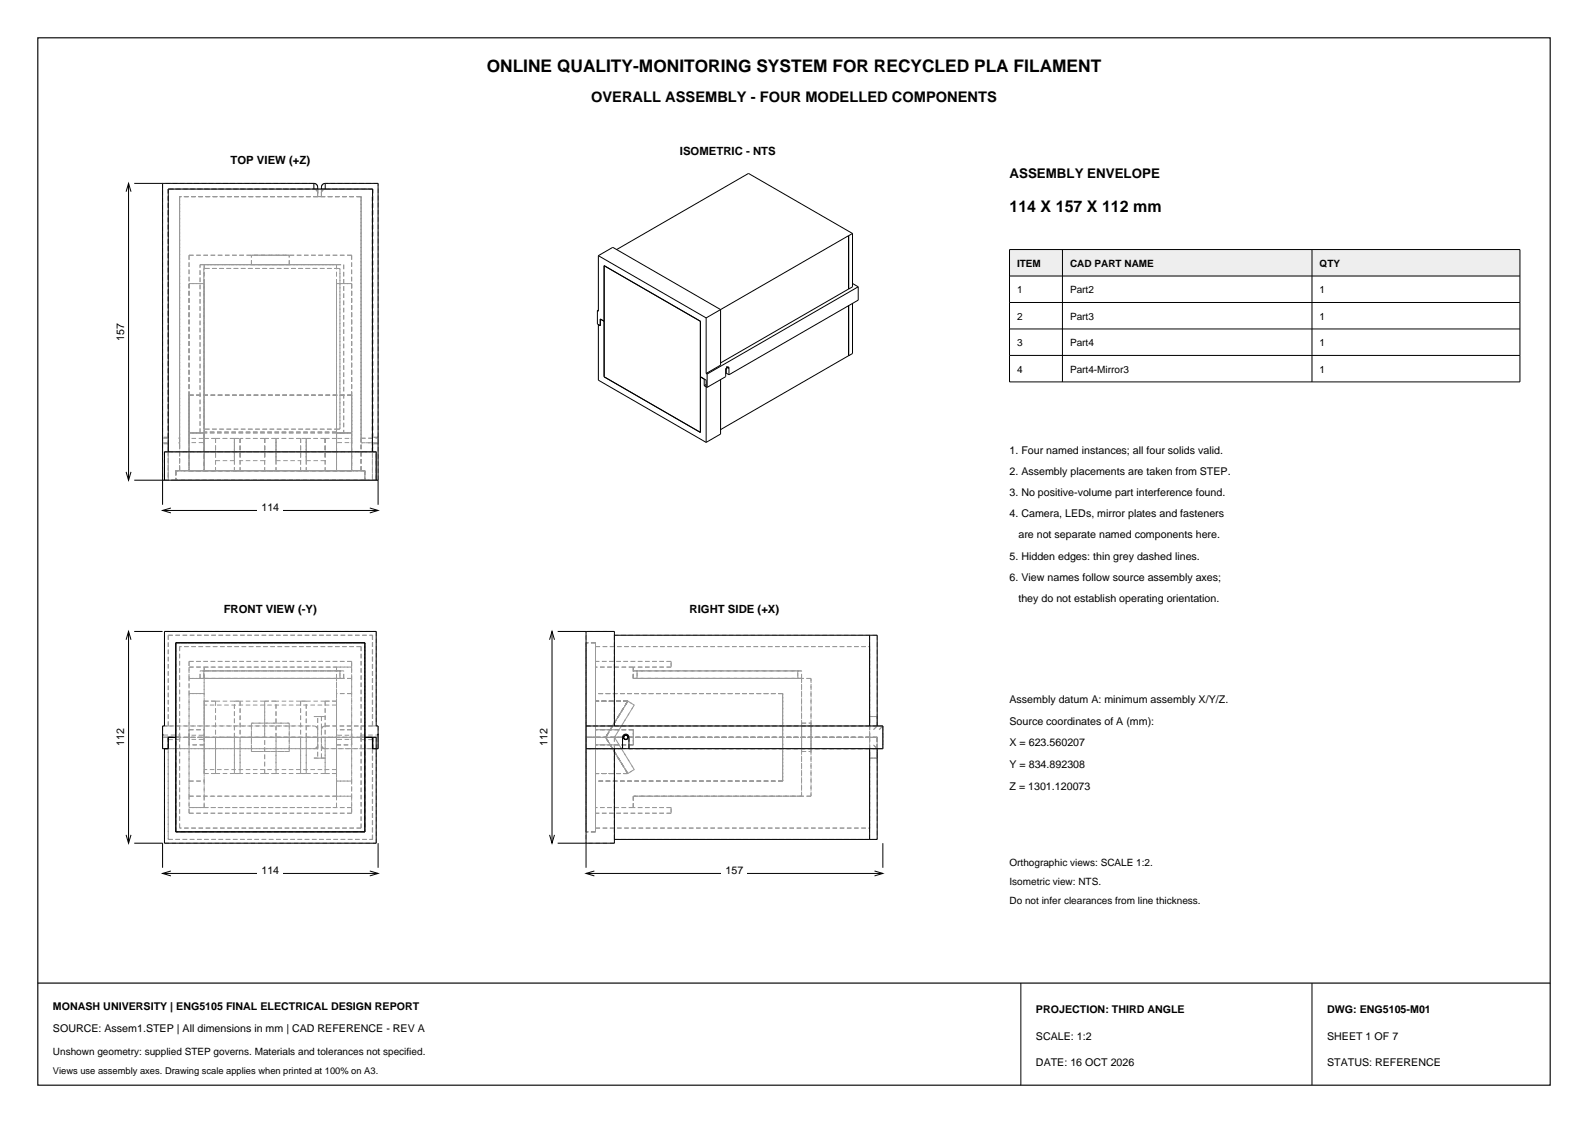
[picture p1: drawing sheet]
<svg xmlns="http://www.w3.org/2000/svg" width="420mm" height="297mm" viewBox="0 0 420 297" stroke-linecap="round" stroke-linejoin="round" font-family="sans-serif">
<path d="M10 10h400v277h-400zM10 260h400" fill="none" stroke="#000" stroke-width=".3"/>
<g fill="none" stroke="#000" stroke-width=".26">
<path d="M83 48.5l.9 .5 .1 1M83 48.5h-40v85M83 48.5v1.5M86 48.5l-.8 .5-.2 1M86 48.5h14v85M86 48.5v1.5M98.5 52h.1M44.5 119.5v-69.5h54v69.5M43 127h57M43 135h57M43.5 127v-7.5h56v7.5M45.2 134.4l-2.2 .6 2.2 .6"/>
<path d="M97.8 134.4l2.2 .6-2.2 .6M270 260v27M347 260v27"/>
</g>
<g fill="none" stroke="#92999f" stroke-width=".26" stroke-dasharray="1.2 .7" stroke-linecap="butt">
<path d="M43 48.5v67.2M44.5 50h38.5M44.5 50h39.5M44.5 50v65.7M44.5 50v69.5M44.5 50h54M47.5 52v63.7M83 50h3M83 48.5h-40M83 48.5a1 1 0 0 1 1 1M83 50l.7 .3 .3 .7M84 50v2"/>
<path d="M84 52h-36.5M84 52h1M84 50v1M84 52v-1M84 49.5v.5M84 51a1 1 0 0 0-1-1M84 50h-39.5M84 50h-1M85 52v-2M85 50h13.6M85 52v-1M85 51v-1"/>
<path d="M85 49.5v.5M85 49.5a1 1 0 0 1 1-1M85 51l.3-.7 .7-.3M86 50h12.5M86 50a1 1 0 0 0-1 1M86 50h-1M95.5 52h-10.5M95.5 52h-48M98.5 52v67.5M98.5 52v-2M98.5 50v2M98.5 50h-13.5"/>
<path d="M98.6 50v65.7M98.6 50h-13.6M100 48.5h-14M50 67.5v47M50 67.5h43M50 75h4M50 75v49.5M52.9 70h38M53.9 71.2v42.1M53.9 71.2l.3-.2M54 70h35M54 70v44.5"/>
<path d="M54 75v49.5M54 75h-4M54.2 71h35.5M66.5 70h10M66.5 67.5h10M66.5 70v-2.5M76.5 70h-10M76.5 67.5h-10M76.5 70v-2.5M89 70h-35M89 75h4M89 75v49.5"/>
<path d="M89 70v44.5M89.7 71h-35.5M89.7 71l.2 .2M89.9 71.2v42.1M90.9 70v44.5M93 75v49.5M93 75h-4M93 67.5h-43M93 67.5v47M43 117.3v9.7M43 117.3l.2-.2M43 115.7v1.6"/>
<path d="M43.2 115.9h1.1M43.2 115.9l-.2-.2M43.5 119.5h56M43.5 119.5v7.5M44.3 117.1l.2 .2M44.3 117.1h-1.1M44.5 115.7l-.2 .2M44.5 117.3h-1.5M44.5 117.3v9.7M44.5 119.5h-1M44.5 119.5h54M44.5 119.5v-69.5"/>
<path d="M44.5 115.7h-1.5M44.5 115.7v-65.7M44.5 119.5v7.5M44.5 117.3v-.2M44.5 115.9v1.2M44.5 115.9v-.2M47.2 117.1l.3 .2M47.5 115.7l-.3 .2M47.5 117.3v-.8M47.5 117.3v7.2M47.5 116.5v-.8M50 116.5v-.8"/>
<path d="M50 115.7v.8M50 114.5h4M50 104.5h43M50 104.5v10M50 114.5v10M50 116.5v.8M50 117.3v-.8M50 104.5v20M50.2 116l-.2-.3M50.2 117l-.2 .3M52.9 114.5v-44.5M53.7 116l.3-.3"/>
<path d="M53.7 117h-3.5M53.7 116h-3.5M53.7 117l.3 .3M53.9 113.3v-42.1M54 116.5v-.8M54 115.7v.8M54 114.5h-4M54 114.5v10M54 116.5v.8M54 117.3v-.8M54 114.5v3.8M54 119.5v-1.2"/>
<path d="M54 118.3v6.2M54 114.3v1.7M54 116v8.5M54 118.3v-4M54 116h3M54.2 113.5h35.5M54.2 113.5l-.3-.2M57 116v5.8M57 116v8.5M62 116h-5M62 116h1.5M62 116v8.5"/>
<path d="M63.5 116v5.8M63.5 116v8.5M70 116v5.8M70 116h-6.5M70 116v8.5M73 116h-3M73 116v8.5M79.5 116h-6.5M79.5 116v5.8M79.5 116v8.5M81 116h-1.5M81 116v8.5"/>
<path d="M86 116h-5M86 116v8.5M86 116v5.8M89 116.5v-.8M89 115.7v.8M89 114.5h4M89 114.5v10M89 114.3h-35M89 119.5h-35M89 118.3v1.2M89 114.3v4M89 116v-1.7"/>
<path d="M89 116h-3M89 116v8.5M89 114.5v3.8M89 116.5v.8M89 117.3v-.8M89.2 116l-.2-.3M89.2 117h3.6M89.2 116h3.6M89.2 117l-.2 .3M89.7 113.5h-35.5M89.9 113.3v-42.1M89.9 113.3l-.2 .2"/>
<path d="M90.9 114.5h-38M92.8 116l.2-.3M92.8 117l.2 .3M93 116.5v-.8M93 115.7v.8M93 114.5h-4M93 104.5v10M93 114.5v10M93 116.5v.8M93 117.3v-.8M93 104.5v20M93 104.5h-43"/>
<path d="M95.5 115.9h4.2M95.5 115.9v-63.9M95.5 115.9v1.2M95.5 115.9h3M98.5 119.5h1M98.5 119.5v7.5M98.5 119.5v-2.4M98.5 119.5v-67.5M98.5 117.1h-3M98.5 117.1v-1.2M98.5 115.9v-65.9M98.6 117.3v2.2"/>
<path d="M98.6 119.5v-2.2M98.6 119.5h.9M98.6 115.7v-65.7M99.5 119.5h-.9M99.5 119.5h-1M99.5 119.5v7.5M99.7 117.1h-4.2M99.7 117.1l.3 .2M100 117.3h-1.4M100 115.7h-1.4M100 115.7l-.3 .2M100 115.7v-67.2"/>
<path d="M100 117.3v-1.6M43 127h1.5M43.5 127v-7.5M43.5 127h56M44.5 127v-9.7M44.5 127h-1M46.5 124.5h50M46.5 124.5v2.5M46.5 127h50M46.5 127h-2M47.5 124.5h-1M47.5 124.5v-72.5"/>
<path d="M50 124.5h4M54 124.5h35M54 124.5h-4M57 124.5h-3M62 121.8v-5.8M62 121.8h-5M63.5 124.5h-1.5M70 121.8h-6.5M73 124.5h-3M73 121.8v-5.8M73 121.8h6.5M79.5 124.5h1.5"/>
<path d="M81 121.8v-5.8M81 121.8h5M86 124.5h3M89 124.5h4M89 124.5v-6.2M93 124.5h-4M93 124.5h-43M95.5 124.5v-7.4M95.5 124.5h-48M95.5 124.5v-72.5M96.5 124.5h-50M96.5 124.5v2.5"/>
<path d="M96.5 127h-50M96.5 127v-2.5M96.5 124.5h-1M98.5 127h-2M98.5 127h1M98.5 127v-7.5M99.5 127h.5M99.5 127v-7.5M99.5 127h-3M100 127v-9.7"/>
</g>
<path d="M68.1 132.2h6.8v3.7h-6.8z" fill-rule="evenodd" fill="#fff"/>
<path d="M33.3 50.7l.7-2.2 .6 2.2M34 48.5v78.5M35.5 48.5h7.5M33.3 124.8l.7 2.2 .6-2.2M35.5 127h7.5" fill="none" stroke="#000" stroke-width=".26"/>
<path d="M29.6 84.7h3.6v6.1h-3.6z" fill-rule="evenodd" fill="#fff"/>
<g fill="none" stroke="#92999f" stroke-width=".26" stroke-dasharray="1.2 .7" stroke-linecap="butt">
<path d="M43.5 167h56M44.5 168h54M46.5 170h50M46.5 170v25M47.5 171v24M50 174.9v8.5M50 179.4h43M50 176.4h4M50 176.4h43M50 174.9v1.5M50 179.4v-3M52.9 179.4v-2"/>
<path d="M52.9 177.4h38M52.9 179.4h38M53.7 179.4h.5M53.7 177.4h.5M53.7 177.4l.2 .3M53.9 179.2v-1.5M53.9 177.7v1.5M53.9 179.2l-.2 .2M54 179.4h35M54 179.4v31.2M54 176.4h35M54 179.4h-4"/>
<path d="M54 176.4v3M54.2 179.4h-.5M54.2 179.4h35.5M54.2 177.4h-.5M54.2 177.4h35.5M89 176.4h4M89 179.4v-3M89.7 179.4h.5M89.7 179.4h-35.5M89.7 177.4h.5M89.7 177.4h-35.5M89.9 177.7v1.5"/>
<path d="M89.9 179.2v-1.5M89.9 177.7l.3-.3M90.2 179.4h-.5M90.2 177.4h-.5M90.2 179.4l-.3-.2M90.9 179.4v-2M90.9 177.4h-38M90.9 179.4h-38M93 174.9h-43M93 174.9v8.5M93 179.4h-4M93 179.4v31.2"/>
<path d="M93 176.4v3M93 176.4v-1.5M95.5 171h-48M96.5 170v50M96.5 170h-50M98.5 168v24M99.5 167v25M43 195h.2M43 192h40M43 192v6M43 195v-.8M43 194.2v.8"/>
<path d="M43 198v-3M43 195v3M43.2 195h1.1M43.2 195h-.2M43.2 194.4h4M43.5 192v-25M43.5 198v25M44.3 195h.2M44.3 194.8l.2 .2M44.3 195h-1.1M44.5 195h-.2M44.5 195h3"/>
<path d="M44.5 195l-.2-.2M44.5 198h-1.5M44.5 195v3M44.5 192v-24M44.5 192h-1M44.5 192h38.5M44.5 195h-1.5M44.5 195h39.5M44.5 198v-3M44.5 198h-1M44.5 198v24M44.5 195v.2"/>
<path d="M44.5 195.2v.4M44.5 195.6v-.4M44.5 195.2v-.2M44.5 195v27M44.5 195.6h2.7M47.2 194.4l.3-.2M47.2 194.8l.3 .2M47.2 195.6l.3 .3M47.2 195.2l.3-.2M47.5 195h-3M47.5 195l-.3-.2M47.5 195l-.3 .2"/>
<path d="M47.5 195v-.8M47.5 195h-1M47.5 194.2v.8M47.5 195.9v-.9M47.5 195v.9M50 195.8v-1.6M50 183.4h4M50 193h4M50 197v-4M50 194.2v1.6M50 183.4v23.2M50.2 194.5l-.2-.3"/>
<path d="M50.2 195.6l-.2 .2M53.7 195.6l.3 .2M53.7 194.5l.3-.3M53.7 194.5h-3.5M53.7 195.6h-3.5M54 194.2v1.6M54 183.4v-7M54 185.4v7.6M54 197h-4M54 183.4h-4M54 195.8v-1.6M54 195v-2"/>
<path d="M54 195v2M54 193v4M54 197v6.5M54 186.5v-1.1M54 193v-6.5M54 185.4h3M57 185.4h-3M57 185.4v19.2M57 185.4v9.6M62 195v9.6M62 195h-5M62 195v-9.6"/>
<path d="M62 185.4h-5M62 185.4h1.5M63.5 185.4h-1.5M63.5 185.4v19.2M63.5 185.4v9.6M66.5 198.8h10M66.5 191.2v7.6M66.5 191.2h10M66.5 198.8v-7.6M70 195h-6.5M70 185.4v9.6M70 185.4h-6.5"/>
<path d="M73 185.4h-3M73 195v9.6M73 195v-9.6M73 195h6.5M76.5 198.8v-7.6M76.5 191.2h-10M76.5 198.8h-10M76.5 191.2v7.6M79.5 185.4h1.5M79.5 185.4v19.2M79.5 185.4v9.6M79.5 185.4h-6.5"/>
<path d="M81 195v9.6M81 195v-9.6M81 195h5M81 185.4h-1.5M83 189.5h3M83 198h-40M83 198h1M83 192l.7 .3 .3 .7M83 198l.7-.3 .3-.7M84 195h-36.5M84 195v-5.5M84 189.5h1"/>
<path d="M84 193v-3.5M84 195v3M84 198v-5M84 189.5h-1M84 198h-39.5M84 193l-.3-.7-.7-.3M84 195h-39.5M84 197v-2M84 197a1 1 0 0 1-1 1M84 195v5.5M84 197v3.5M85 195h13.6"/>
<path d="M85 189.5v5.5M85 189.5v3.5M85 193v5M85 198v-3M85 198h1M85 193l.3-.7 .7-.3M85 195v2M85 197l.3 .7 .7 .3M86 185.4h3M86 185.4v19.2M86 185.4v9.6M86 185.4h-5"/>
<path d="M86 192h12.5M86 189.5h-1M86 192h14M86 192l-.7 .3-.3 .7M86 198a1 1 0 0 1-1-1M89 195.8v-1.6M89 195.8l.2-.2M89 194.2l.2 .3M89 183.4v-7M89 185.4v7.6M89 197h4M89 183.4v23.2"/>
<path d="M89 195h-35M89 197v-2M89 193v2M89 193v4M89 194.2v1.6M89 186.5h-35M89 186.5v6.5M89 185.4h-3M89 185.4v1.1M89.2 195.6h3.6M89.2 194.5h3.6M93 194.2v1.6"/>
<path d="M93 194.2l-.2 .3M93 195.8l-.2-.2M93 183.4h-4M93 193h-4M93 197v-4M93 195.8v-1.6M95.5 195h4.2M95.5 195h-10.5M95.5 195v-24M95.5 195v-.6M95.5 194.4v.6M95.5 195h3"/>
<path d="M95.5 195v24M95.5 195v.6M95.5 195.6v-.6M95.5 194.4h4.2M95.5 195.6h3M96.5 195h-1M96.5 195v-25M96.5 195v25M98.5 198h1M98.5 195v3M98.5 195h-3M98.5 198h-13.5"/>
<path d="M98.5 195h-13.5M98.6 195v3M98.6 195h.9M98.6 198v-3M99.5 198h-.9M99.5 192h-1M99.5 195v3M99.7 195h-4.2M99.7 195h.3M100 198h-1.4M100 195h-1.4M100 195h-.3"/>
<path d="M100 198h-14M100 198v-3M100 195v-.8M100 194.2v.8M100 195v3M100 192v6M47.5 219v-24M50 206.6h4M50 215.1v-8.5M50 210.6h4M50 213.6h43M50 210.6v-31.2"/>
<path d="M50 213.6v-3M50 215.1v-1.5M54 204.6v-7.6M54 213.6h35M54 206.6v7M54 213.6h-4M54 206.6v-23.2M54 210.6v3M54 203.5v1.1M54 204.6h3M57 204.6h-3M57 204.6v-9.6"/>
<path d="M62 204.6v-19.2M62 204.6h-5M62 204.6h1.5M63.5 204.6h-1.5M63.5 204.6v-9.6M70 204.6v-19.2M70 204.6v-9.6M70 204.6h-6.5M73 204.6h-3M73 204.6v-19.2M79.5 204.6h1.5M79.5 204.6h-6.5"/>
<path d="M79.5 204.6v-9.6M81 204.6v-19.2M81 204.6h-1.5M83 200.5h3M84 200.5h1M84 200.5h-1M85 200.5v-5.5M85 200.5v-3.5M86 204.6h3M86 204.6h-5M86 204.6v-9.6M86 200.5h-1"/>
<path d="M89 210.6h-35M89 210.6v-31.2M89 206.6h4M89 204.6v-7.6M89 206.6v7M89 210.6h4M89 213.6v-3M89 203.5h-35M89 203.5v-6.5M89 204.6v-1.1M89 204.6h-3M93 206.6h-4"/>
<path d="M93 215.1h-43M93 215.1v-8.5M93 210.6h-43M93 213.6h-4M93 206.6v-23.2M93 213.6v1.5M93 210.6v3M95.5 219h-48M43.5 223h56M44.5 222h54M46.5 220v-50M46.5 220v-25"/>
<path d="M96.5 220h-50M98.5 222v-24M99.5 223v-25"/>
</g>
<path d="M46.5 170h50v50h-50zM43 194.2l.2 .2M46.5 195h-2v3h-1.5v-6h.5v-25h56v25h.5v6h-1.5v-3v.6M96.5 195h3v28h-56v-25M98.6 195v3M100 194.2l-.3 .2M43 223v6.5M43 231h57M45.2 230.4l-2.2 .6 2.2 .7M97.8 230.4l2.2 .6-2.2 .7M100 223v6.5" fill="none" stroke="#000" stroke-width=".26"/>
<path d="M68.1 228.2h6.8v3.7h-6.8z" fill-rule="evenodd" fill="#fff"/>
<path d="M33.3 169.2l.7-2.2 .6 2.2M34 167v56M35.5 167h7.5M33.3 220.8l.7 2.2 .6-2.2M35.5 223h7.5" fill="none" stroke="#000" stroke-width=".26"/>
<path d="M29.6 191.9h3.6v6.2h-3.6z" fill-rule="evenodd" fill="#fff"/>
<g fill="none" stroke="#92999f" stroke-width=".26" stroke-dasharray="1.2 .7" stroke-linecap="butt">
<path d="M155 170v50M155 170v25M157.5 174.9v8.5M157.5 170v50M157.5 170h-2.5M157.5 170v25M157.5 171v24M157.5 171h72.5M162.5 168v24M162.5 167h-7.5M167.5 176.4h-10M167.5 179.4v-3"/>
<path d="M167.5 176.4v3M167.5 177.4h44.5M167.5 179.4h44.5M167.5 179.4v-2M168.2 179.4h.6M168.2 177.4h.6M168.2 179.4l.3-.2M168.2 177.4l.3 .3M168.5 177.7v1.5M168.5 179.2v-1.5M168.5 179.2l-.3 .2M168.5 177.7l-.3-.3"/>
<path d="M168.8 179.4h-.6M168.8 179.4h42M168.8 177.4h-.6M168.8 177.4h42M177.5 176.4h-10M177.5 174.9h-20M177.5 174.9v1.5M177.5 176.4v-1.5M210.8 179.4h.5M210.8 179.4h-42M210.8 177.4h.5M210.8 177.4h-42"/>
<path d="M211 179.2v-1.5M211 177.7v1.5M211 179.2l.3 .2M211 177.7l.3-.3M211.3 179.4h-.5M211.3 177.4h-.5M211.3 179.4l-.3-.2M211.3 177.4l-.3 .3M212 179.4v31.2M212 179.4h-44.5M212 179.4v-2M212 177.4h-44.5"/>
<path d="M214.5 179.4h-47M214.5 179.4v31.2M230 168v24M230 171v24M232 168h-69.5M155 198h7.5M155 195h9.6M155 198v-3M155 192h7.5M155 192v-25M155 195h2.5M155 195v-25"/>
<path d="M155 198v-6M155 195v3M155 192h78.5M155 198v25M155 195v25M157.5 183.4v-7M157.5 185.4v19.2M157.5 185.4v7.6M157.5 197v-4M157.5 197h6.2M157.5 193h6.2M157.5 195h7.4"/>
<path d="M157.5 195v-25M157.5 195h-2.5M157.5 195v-24M157.5 195v25M157.5 195v24M160.2 195l5.8 9.6M160.2 195l5.8-9.6M162.5 195h2.1M162.5 198v-3M162.5 192v-24M162.5 192v-25M162.5 192h69.5"/>
<path d="M162.5 195v3M162.5 195h-7.5M162.5 198v25M162.5 198v24M162.5 198h-7.5M162.5 195h2.4M162.5 198h2.1M162.5 195l1.2-2M162.5 195l1.2 2M163.7 197h-6.2M163.7 193h-6.2M163.7 197l4 6.5"/>
<path d="M163.7 197l-1.2-2M163.7 193l-1.2 2M163.7 193l4-6.5M164.6 198h-2.1M164.6 198h-9.6M164.6 195v3M164.6 195h-7.1M164.6 195h.3M164.6 198v-3M164.7 195h-.1M164.7 195h-9.7M164.7 195l.2 .2"/>
<path d="M164.9 195h-.2M164.9 195a.6 .6 0 0 1 .6-.6 .6 .6 0 0 1 .6 .6M164.9 194.8l-.2 .2M164.9 194.8v.2M164.9 195.2l-.2-.2M165.5 194.5a.55 .55 0 0 1 .5 .5 .55 .55 0 0 1-.5 .6M165.5 195.6a.55 .55 0 0 0 .5-.6 .55 .55 0 0 0-.5-.5M165.5 194.5a.55 .55 0 0 0-.6 .5 .55 .55 0 0 0 .6 .6M165.5 195.6a.55 .55 0 0 1-.6-.6 .55 .55 0 0 1 .6-.5M165.5 194.4l-.6 .4M165.5 195.6l-.6-.4M166 185.4h-8.5"/>
<path d="M166 185.4l-5.8 9.6M166 185.4l1.7 1.1M166.1 194.8l-.6-.4M166.1 195.2l-.6 .4M166.1 195.2a.6 .6 0 0 1-.6 .4 .6 .6 0 0 1-.6-.4M166.1 195.2l.2-.2M166.1 195h63.9M166.1 195h.2M166.1 195a.6 .6 0 0 0-.6-.6 .6 .6 0 0 0-.6 .6M166.1 195v-.2M166.1 195a.6 .6 0 0 1-.6 .6 .6 .6 0 0 1-.6-.6M166.3 195h-.2"/>
<path d="M166.3 195l-.2-.2M166.3 195l-.2 .2M166.3 195h65.7M166.3 198v-3M166.3 195v3M166.3 198h63.7M167.5 193h-3.8M167.5 197h-3.8M167.5 193v4M167.5 197h-10M167.5 193h-10M167.5 197v-4"/>
<path d="M167.7 186.5l-1.7-1.1M167.7 186.5l-4 6.5M207 183.4h-49.5M207 183.4v23.2M212 198.8v-7.6M212 191.2v7.6M212 198.8h2.5M212 191.2h2.5M214.5 191.2v7.6M214.5 198.8v-7.6M230 195h2M230 192h-67.5"/>
<path d="M230 195h-63.7M230 195v-24M230 189.5v5.5M230 195v-5.5M230 189.5h1M230 198h-67.5M230 195v24M230 195v5.5M230 198h2M231 189.5h1M231 193l1-1M231 197l1 1"/>
<path d="M232 192v-24M232 189.5v2.5M232 192v-2.5M232 192h-2M232 195h-2M232 195v3M232 189.5h-1M232 198v-3M232 198h-65.7M232 192h1.5M232 192l-1 1M232 195h-65.7"/>
<path d="M232 195v27M232 198v2.5M232 198v-1M232 195v2M232 197v-2M232 197v1M232 198h-2M232 198l-1-1M232.5 198h-.5M232.5 198h1M232.5 193l1-1M233.5 192h-1.5"/>
<path d="M233.5 198v-6M233.5 198h-67.2M233.5 198h-1M233.5 192v6M233.5 192l-1 1M157.5 204.6v-19.2M157.5 204.6v-7.6M157.5 215.1v-8.5M157.5 206.6v7M157.5 219v-24M157.5 219h72.5M166 204.6l-5.8-9.6"/>
<path d="M166 204.6h-8.5M166 204.6l1.7-1.1M167.5 213.6h-10M167.5 213.6v-3M167.5 210.6v3M167.7 203.5l-1.7 1.1M167.7 203.5l-4-6.5M177.5 213.6h-10M177.5 215.1v-1.5M177.5 215.1h-20M177.5 213.6v1.5M207 206.6h-49.5"/>
<path d="M207 206.6v-23.2M212 210.6v-31.2M212 210.6h-44.5M214.5 210.6h-47M214.5 210.6v-31.2M230 219v-24M230 200.5v-5.5M230 200.5h1M231 200.5h1M232 200.5v-2.5M232 200.5h-1M155 220v-50"/>
<path d="M155 220v-25M157.5 220v-50M157.5 220h-2.5M157.5 220v-25M162.5 222v-24M162.5 223h-7.5M230 222v-24M232 222h-69.5"/>
</g>
<g fill="none" stroke="#000" stroke-width=".26">
<path d="M162.5 168h69.5v24M230 168v24M155 192h78.5v6h-78.5M162.5 192v-25h-7.5v62.5M162.5 198v25h-7.5M164.6 195h.3M164.6 195a.85 .85 0 0 1 .9-.8 .85 .85 0 0 1 .8 .8M164.6 195v3M164.9 195a.6 .6 0 0 1 .6-.6 .6 .6 0 0 1 .6 .6M164.9 195a.6 .6 0 0 0 .6 .6 .6 .6 0 0 0 .6-.6M166.1 195h.2M166.3 195v3"/>
<path d="M230 198v24M232 198v24h-69.5M155 231h78.5M157.2 230.4l-2.2 .6 2.2 .7M231.3 230.4l2.2 .6-2.2 .7M233.5 223v6.5"/>
<circle cx="165.5" cy="195" r=".55"/>
</g>
<path d="M190.9 228.2h6.7v3.7h-6.7z" fill-rule="evenodd" fill="#fff"/>
<path d="M145.3 169.2l.7-2.2 .7 2.2M146 167v56M147.5 167h7.5M145.3 220.8l.7 2.2 .7-2.2M147.5 223h7.5" fill="none" stroke="#000" stroke-width=".26"/>
<path d="M141.6 191.9h3.6v6.2h-3.6z" fill-rule="evenodd" fill="#fff"/>
<g fill="none" stroke="#000" stroke-width=".26">
<path d="M158.3 67.6l3.8-2.2 28.5 16.5M158.3 67.6v14.7l-.3-.1M158.3 67.6l28.5 16.5M159.8 70.3l25.4 14.7v29.4l-25.4-14.7zM224.4 76.4l-33.8 19.6M224.4 62.3v14.1M224.4 62.3l-33.8 19.6M224.4 76.4h.1M224.4 62.3h.1M224.5 62.3v14.1M225.5 61.7l-27.5-15.8-34.9 20.1M225.5 61.7v14.2l-1 .5"/>
<path d="M225.5 61.7l-1 .6M225.5 75l1.5 .8M227 75.8l-40 23.1M227 75.8v3.6l-34.2 19.7M158 82.2v3.5l.8 .4v-1.7l1 .6M158.3 85.8v14.7l28.5 16.5M158.3 82l-.3 .2M185.2 99.7l1.6 .8v16.5M186.8 84.1v14.7M186.8 98.8l.2 .1M187 98.9v3.6M190.6 81.9v14.7l-3.8 2.2"/>
<path d="M190.6 81.9l-3.8 2.2M191.9 97.8v1.8l-4.9 2.9M192.1 96.9l.7 .5M192.1 97.4v1.3l.7 .4M192.1 98.6l-.2 .1M192.3 97.2l.2 .2M192.5 97.4h.3M192.5 97.4v-.1a.4 .4 0 0 0-.5 0 .4 .4 0 0 0 0 .5h-.1M192.8 97.4l-.1-.3h-.3l-.5 .7M192.8 97.4v1.7M224.4 80.8v13.3M224.4 94.1l-33.8 19.5"/>
<path d="M224.4 94.1h.1M224.5 80.8v13.3M225.5 80.2v13.3l-1 .6M186.3 102l.7 .5M186.3 100.2v1.8M186.8 101.7l-.5 .3M190.6 100.4v14.4l-3.8 2.2"/>
</g>
<path d="M267 66h135v7h-135z" fill-rule="evenodd" fill="#eceff1"/>
<path d="M267 73h135M267 66h135v35h-135zM281 66v35M347 66v35M267 80h135M267 87h135M267 94h135" fill="none" stroke="#000" stroke-width=".26"/>
<text font-size="4.6" x="128.7" y="19">ONLINE QUALITY-MONITORING SYSTEM FOR RECYCLED PLA FILAMENT</text>
<text font-size="4.2" x="267" y="56">114 X 157 X 112 mm</text>
<text font-size="3.9" x="156.3" y="27">OVERALL ASSEMBLY - FOUR MODELLED COMPONENTS</text>
<text font-size="3.5" x="267" y="47">ASSEMBLY ENVELOPE</text>
<g font-size="3">
<text x="179.8" y="40.9">ISOMETRIC - NTS</text>
<text x="61" y="43.5">TOP VIEW (+Z)</text>
<text x="59.2" y="162">FRONT VIEW (-Y)</text>
<text x="182.4" y="162">RIGHT SIDE (+X)</text>
</g>
<g font-size="2.8">
<text x="32.8" y="90.1" transform="rotate(-90 32.8 90.1)">157</text>
<text x="267" y="120">1. Four named instances; all four solids valid.</text>
<text x="267" y="125.6">2. Assembly placements are taken from STEP.</text>
<text x="267" y="131.2">3. No positive-volume part interference found.</text>
<text x="69.1" y="135.2">114</text>
<text x="267" y="136.8">4. Camera, LEDs, mirror plates and fasteners</text>
<text x="269.4" y="142.4">are not separate named components here.</text>
<text x="267" y="148">5. Hidden edges: thin grey dashed lines.</text>
<text x="267" y="153.6">6. View names follow source assembly axes;</text>
<text x="269.4" y="159.2">they do not establish operating orientation.</text>
<text x="267" y="186">Assembly datum A: minimum assembly X/Y/Z.</text>
<text x="267" y="191.7">Source coordinates of A (mm):</text>
<text x="32.8" y="197.4" transform="rotate(-90 32.8 197.4)">112</text>
<text x="144.8" y="197.4" transform="rotate(-90 144.8 197.4)">112</text>
<text x="267" y="197.4">X = 623.560207</text>
<text x="267" y="203.1">Y = 834.892308</text>
<text x="267" y="208.8">Z = 1301.120073</text>
<text x="69.1" y="231.2">114</text>
<text x="191.9" y="231.2">157</text>
<text x="14" y="267">MONASH UNIVERSITY | ENG5105 FINAL ELECTRICAL DESIGN REPORT</text>
<text x="274" y="268">PROJECTION: THIRD ANGLE</text>
<text x="351" y="268">DWG: ENG5105-M01</text>
<text x="14" y="273">SOURCE: Assem1.STEP | All dimensions in mm | CAD REFERENCE - REV A</text>
<text x="274" y="275">SCALE: 1:2</text>
<text x="351" y="275">SHEET 1 OF 7</text>
<text x="274" y="282">DATE: 16 OCT 2026</text>
<text x="351" y="282">STATUS: REFERENCE</text>
</g>
<g font-size="2.6">
<text x="269" y="70.6">ITEM</text>
<text x="283" y="70.6">CAD PART NAME</text>
<text x="349" y="70.6">QTY</text>
<text x="269" y="77.6">1</text>
<text x="283" y="77.6">Part2</text>
<text x="349" y="77.6">1</text>
<text x="269" y="84.6">2</text>
<text x="283" y="84.6">Part3</text>
<text x="349" y="84.6">1</text>
<text x="269" y="91.6">3</text>
<text x="283" y="91.6">Part4</text>
<text x="349" y="91.6">1</text>
<text x="269" y="98.6">4</text>
<text x="283" y="98.6">Part4-Mirror3</text>
<text x="349" y="98.6">1</text>
<text x="267" y="229">Orthographic views: SCALE 1:2.</text>
<text x="267" y="234.1">Isometric view: NTS.</text>
<text x="267" y="239.2">Do not infer clearances from line thickness.</text>
<text x="14" y="279">Unshown geometry: supplied STEP governs. Materials and tolerances not specified.</text>
</g>
<text font-size="2.5" x="14" y="284">Views use assembly axes. Drawing scale applies when printed at 100% on A3.</text>
</svg>
